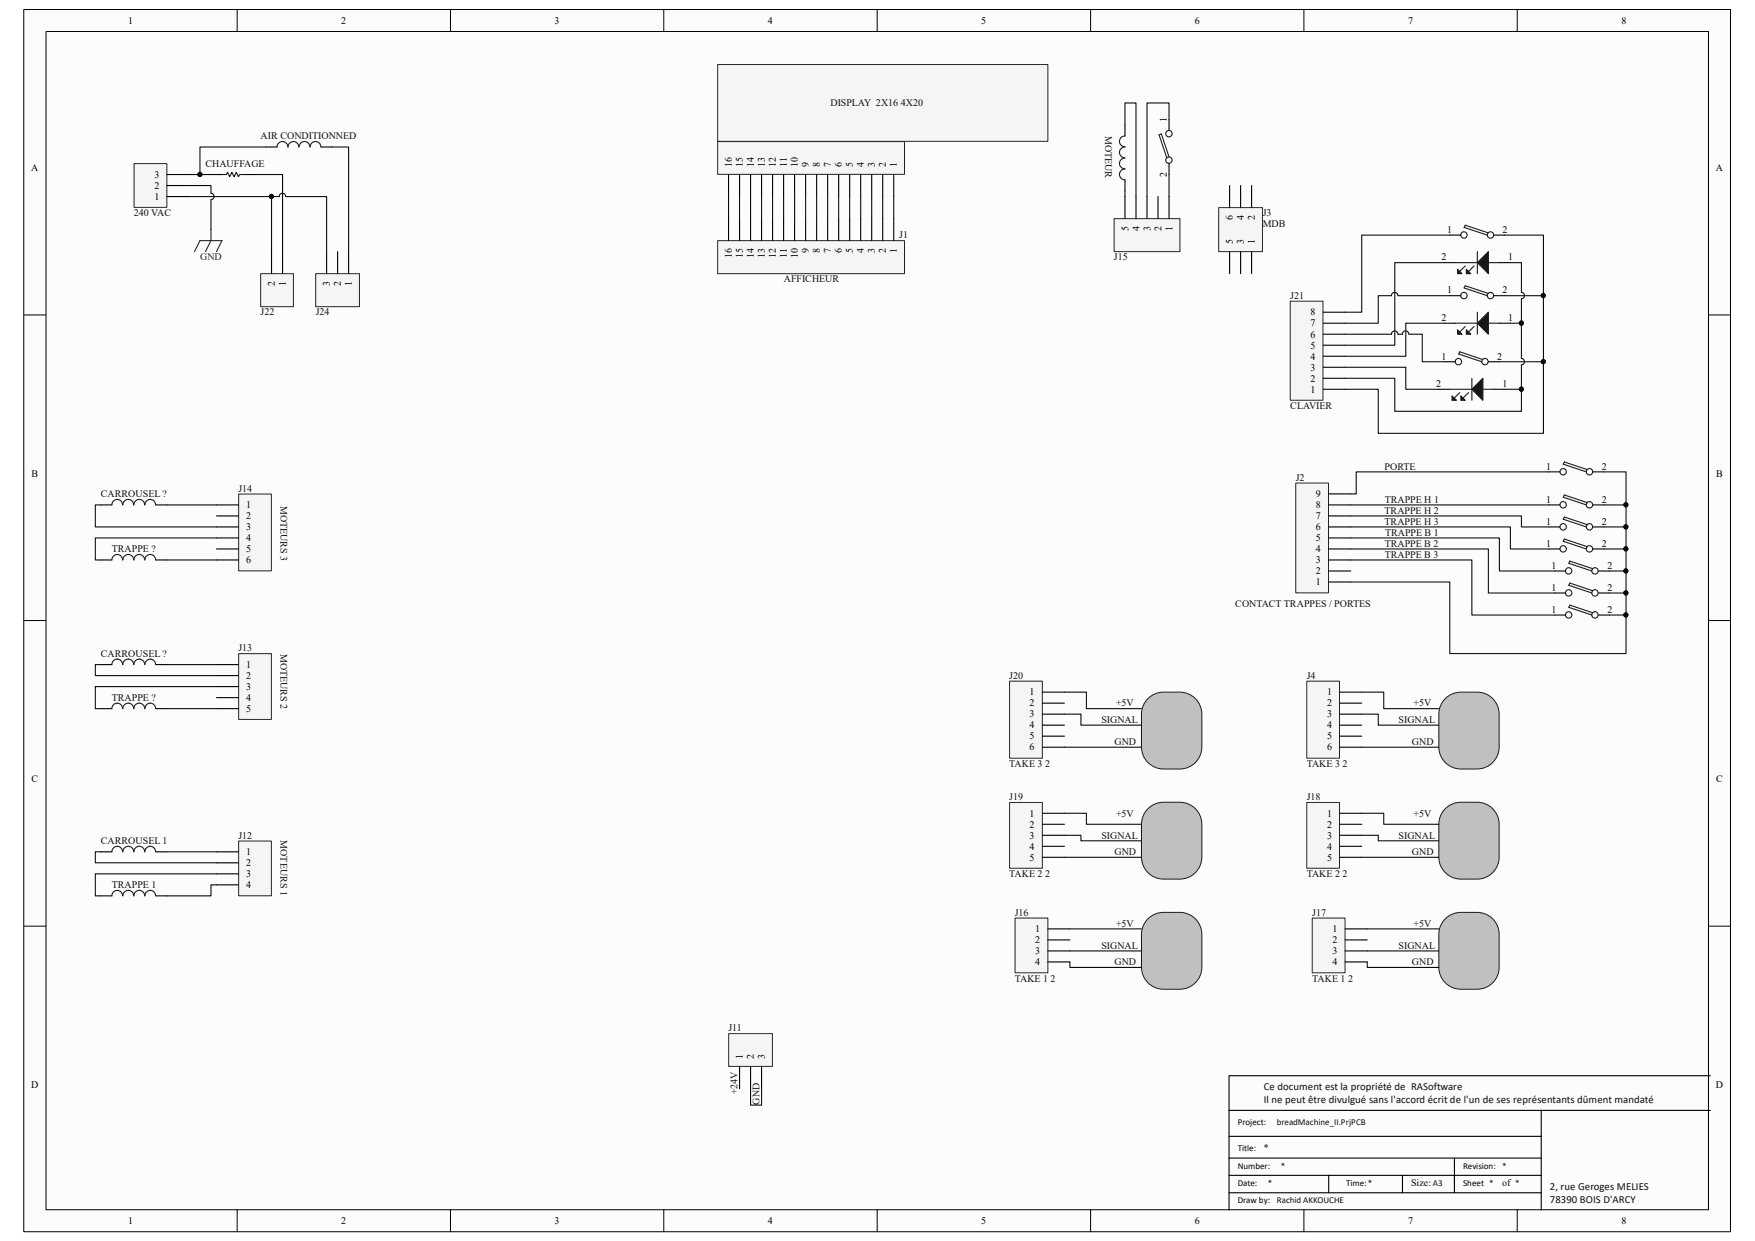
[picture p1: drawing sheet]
<svg xmlns="http://www.w3.org/2000/svg" width="297mm" height="210mm" viewBox="0 0 297 210" stroke-linecap="round" stroke-linejoin="round" font-family="sans-serif">
<path d="M4.1 1.7h288.8v206.7h-288.8z" fill="#fcfcfc"/>
<path d="M4 1.6h288.9v206.8h-288.9z" fill="none" stroke="#000" stroke-width=".17"/>
<path d="M7.8 5.4h281.3v199.3h-281.3z" fill="#fcfcfc"/>
<g fill="none" stroke="#000" stroke-width=".17">
<path d="M7.8 5.3h281.3v199.4h-281.3zM40.1 1.6v3.7M76.2 1.6v3.7M112.3 1.6v3.7M148.5 1.6v3.7M184.6 1.6v3.7M220.7 1.6v3.7M256.8 1.6v3.7M4 53.3h3.7M289.2 53.3h3.7M4 105h3.7M289.2 105h3.7"/>
<path d="M4 156.7h3.7M289.2 156.7h3.7M40.1 204.7v3.7M76.2 204.7v3.7M112.3 204.7v3.7M148.5 204.7v3.7M184.6 204.7v3.7M220.7 204.7v3.7M256.8 204.7v3.7"/>
</g>
<path d="M208 198.9h52.8M208 196h52.8M208 192.3h52.8M208 187.9h81.4M208 187.9v16.9M224.9 198.9v3M237.4 198.9v3M246.1 196v5.9M260.8 187.9v16.9M289.4 182h-81.4v5.9M208 201.9h52.8" fill="none" stroke="#000" stroke-width=".19"/>
<path d="M44.2 46.4h5.5v5.5h-5.5z" fill="#f5f5f5"/>
<path d="M44.1 46.3h5.6v5.6h-5.6z" fill="none" stroke="#262626" stroke-width=".17"/>
<path d="M46 42.6v3.7M47.8 42.6v3.7" fill="none" stroke="#000" stroke-width=".19"/>
<path d="M22.7 27.7h5.5v7.4h-5.5z" fill="#f5f5f5"/>
<path d="M22.7 27.7h5.5v7.4h-5.5z" fill="none" stroke="#262626" stroke-width=".17"/>
<path d="M28.2 33.3h3.8M28.2 31.4h3.8M28.2 29.5h3.8M35.7 29.5h1.9M41.3 29.5h1.9" fill="none" stroke="#000" stroke-width=".19"/>
<path d="M35.7 38.9v1.8l-.9 1.9M32.9 42.6l.9-1.9h3.8l-1 1.9" fill="none" stroke="#262626" stroke-width=".19"/>
<path d="M37.6 29.5h.7l.2-.3 .4 .7 .3-.7 .4 .7 .4-.7 .4 .7 .2-.4h.7" fill="none" stroke="#1c1c1c" stroke-width=".19"/>
<path d="M53.5 46.4h7.3v5.5h-7.3z" fill="#f5f5f5"/>
<path d="M53.4 46.3h7.4v5.6h-7.4z" fill="none" stroke="#262626" stroke-width=".17"/>
<path d="M45 24.9h1.9M54.3 24.9h1.9M55.3 42.6v3.7M57.1 42.6v3.7M59 42.6v3.7" fill="none" stroke="#000" stroke-width=".19"/>
<path d="M48.7 24.9a.91 .91 0 0 0-.9-1 .91 .91 0 0 0-.9 1M50.6 24.9a.9 .9 0 0 0-.9-1 .9 .9 0 0 0-.9 1M54.3 24.9a.93 .93 0 0 0-.9-1 .93 .93 0 0 0-1 1 .91 .91 0 0 0-.9-1 .91 .91 0 0 0-.9 1" fill="none" stroke="#1c1c1c" stroke-width=".19"/>
<path d="M121.5 11h55.8v12.9h-55.8z" fill="#f5f5f5"/>
<path d="M121.5 10.9h55.8v13h-55.8z" fill="none" stroke="#262626" stroke-width=".17"/>
<path d="M121.5 24h31.6v5.5h-31.6z" fill="#f5f5f5"/>
<path d="M121.5 24h31.6v5.5h-31.6z" fill="none" stroke="#262626" stroke-width=".17"/>
<g fill="none" stroke="#000" stroke-width=".19">
<path d="M123.3 29.5v3.8M125.2 29.5v3.8M127 29.5v3.8M128.9 29.5v3.8M130.7 29.5v3.8M132.6 29.5v3.8M134.5 29.5v3.8M136.3 29.5v3.8M138.2 29.5v3.8M140.1 29.5v3.8M141.9 29.5v3.8M143.8 29.5v3.8"/>
<path d="M145.7 29.5v3.8M147.5 29.5v3.8M149.4 29.5v3.8M151.3 29.5v3.8"/>
</g>
<path d="M121.5 40.8h31.6v5.5h-31.6z" fill="#f5f5f5"/>
<path d="M121.5 40.7h31.6v5.6h-31.6z" fill="none" stroke="#262626" stroke-width=".17"/>
<g fill="none" stroke="#000" stroke-width=".19">
<path d="M123.3 37v3.7M125.2 37v3.7M127 37v3.7M128.9 37v3.7M130.7 37v3.7M132.6 37v3.7M134.5 37v3.7M136.3 37v3.7M138.2 37v3.7M140.1 37v3.7M141.9 37v3.7M143.8 37v3.7"/>
<path d="M145.7 37v3.7M147.5 37v3.7M149.4 37v3.7M151.3 37v3.7"/>
</g>
<path d="M188.6 37h11.1v5.6h-11.1z" fill="#f5f5f5"/>
<path d="M188.6 37h11.1v5.6h-11.1z" fill="none" stroke="#262626" stroke-width=".17"/>
<path d="M190.4 21.2v1.8M190.4 30.5v1.8M190.4 33.3v3.7M192.3 33.3v3.7M194.1 33.3v3.7M196 33.3v3.7M197.8 20.2v1.9M197.8 27.7v1.8M197.8 33.3v3.7" fill="none" stroke="#000" stroke-width=".19"/>
<g fill="none" stroke="#1c1c1c" stroke-width=".19">
<path d="M190.4 28.6a.91 .91 0 0 0-.9 .9 .91 .91 0 0 0 .9 .9M190.4 26.7a.91 .91 0 0 0-.9 1 .91 .91 0 0 0 .9 .9M190.4 24.9a.91 .91 0 0 0-.9 .9 .91 .91 0 0 0 .9 .9M190.4 23a.91 .91 0 0 0-.9 .9 .91 .91 0 0 0 .9 .9M197.8 26.6l-1.3-4-.3 .2 1.3 3.9"/>
<circle cx="197.8" cy="27.1" r=".54"/>
<circle cx="197.8" cy="22.6" r=".54"/>
</g>
<path d="M206.3 35.2h7.4v7.4h-7.4z" fill="#f5f5f5"/>
<path d="M206.2 35.1h7.5v7.5h-7.5z" fill="none" stroke="#262626" stroke-width=".17"/>
<path d="M208.1 31.4v3.7M210 31.4v3.7M211.8 31.4v3.7M208.1 42.6v3.7M210 42.6v3.7M211.8 42.6v3.7" fill="none" stroke="#000" stroke-width=".19"/>
<path d="M218.4 51h5.5v16.7h-5.5z" fill="#f5f5f5"/>
<path d="M218.4 51h5.5v16.7h-5.5z" fill="none" stroke="#262626" stroke-width=".17"/>
<path d="M223.9 58.4h3.8M223.9 56.6h3.8M223.9 54.7h3.8M223.9 52.8h3.8M223.9 65.9h3.8M223.9 64h3.8M223.9 62.2h3.8M223.9 60.3h3.8" fill="none" stroke="#000" stroke-width=".19"/>
<path d="M251 64v3.7l-1.9-1.8z" fill="#1c1c1c"/>
<path d="M251 64v3.7l-1.9-1.8z" fill="none" stroke="#1c1c1c" stroke-width=".19"/>
<path d="M247.2 67l.8 .7h-.8z" fill="#1c1c1c"/>
<path d="M247.2 67l.8 .7h-.8z" fill="none" stroke="#1c1c1c" stroke-width=".19"/>
<path d="M245.7 67l.8 .7h-.8z" fill="#1c1c1c"/>
<g fill="none" stroke="#1c1c1c" stroke-width=".19">
<path d="M245.4 65.9h3.7M245.7 67l.8 .7h-.8zM247 66.4l-.9 1M248.5 66.4l-.9 1M249.1 64v3.7M251 65.9h1.8M251 60.8l-4-1.3-.1 .4 3.9 1.3"/>
<circle cx="246.8" cy="61.2" r=".54"/>
<circle cx="251.3" cy="61.2" r=".54"/>
</g>
<path d="M243.5 65.9h1.9M244.4 61.2h1.9M251.9 61.2h1.9M252.8 65.9h1.9" fill="none" stroke="#000" stroke-width=".19"/>
<path d="M250 54.7l1.9-1.9v3.8z" fill="#1c1c1c"/>
<path d="M250 54.7l1.9-1.9v3.8z" fill="none" stroke="#1c1c1c" stroke-width=".19"/>
<path d="M248.2 55.8l.7 .8h-.7z" fill="#1c1c1c"/>
<path d="M248.2 55.8l.7 .8h-.7z" fill="none" stroke="#1c1c1c" stroke-width=".19"/>
<path d="M246.7 55.8l.7 .8h-.7z" fill="#1c1c1c"/>
<g fill="none" stroke="#1c1c1c" stroke-width=".19">
<path d="M246.3 54.7h3.7M246.7 55.8l.7 .8h-.7zM248 55.3l-1 .9M249.5 55.3l-1 .9M250 52.8v3.8M251.9 54.7h1.9M251.9 49.7l-3.9-1.3-.2 .3 3.9 1.3"/>
<circle cx="247.7" cy="50" r=".54"/>
<circle cx="252.2" cy="50" r=".54"/>
</g>
<path d="M244.4 54.7h1.9M245.4 50h1.8M252.8 50h1.9M253.8 54.7h1.8" fill="none" stroke="#000" stroke-width=".19"/>
<path d="M250 44.4l1.9-1.8v3.7z" fill="#1c1c1c"/>
<path d="M250 44.4l1.9-1.8v3.7z" fill="none" stroke="#1c1c1c" stroke-width=".19"/>
<path d="M248.2 45.6l.7 .7h-.7z" fill="#1c1c1c"/>
<path d="M248.2 45.6l.7 .7h-.7z" fill="none" stroke="#1c1c1c" stroke-width=".19"/>
<path d="M246.7 45.6l.7 .7h-.7z" fill="#1c1c1c"/>
<g fill="none" stroke="#1c1c1c" stroke-width=".19">
<path d="M251.9 39.4l-3.9-1.3-.2 .4 3.9 1.3M246.3 44.4h3.7M246.7 45.6l.7 .7h-.7zM248 45l-1 .9M249.5 45l-1 .9M250 42.6v3.7M251.9 44.4h1.9"/>
<circle cx="247.7" cy="39.8" r=".54"/>
<circle cx="252.2" cy="39.8" r=".54"/>
</g>
<path d="M245.4 39.8h1.8M252.8 39.8h1.9M244.4 44.4h1.9M253.8 44.4h1.8" fill="none" stroke="#000" stroke-width=".19"/>
<path d="M219.3 81.8h5.5v18.5h-5.5z" fill="#f5f5f5"/>
<path d="M219.3 81.7h5.5v18.6h-5.5z" fill="none" stroke="#262626" stroke-width=".17"/>
<g fill="none" stroke="#000" stroke-width=".19">
<path d="M262.1 79.9h1.9M269.6 79.9h1.9M224.9 98.5h3.7M224.9 96.6h3.7M224.9 94.8h3.7M224.9 92.9h3.7M224.9 91h3.7M224.9 89.2h3.7M224.9 87.3h3.7M224.9 85.4h3.7M224.9 83.6h3.7M262.1 92.9h1.9"/>
<path d="M262.1 89.2h1.9M262.1 85.4h1.9M263.1 96.6h1.8M269.6 92.9h1.9M269.6 89.2h1.9M269.6 85.4h1.9M270.5 96.6h1.9M263.1 100.4h1.8M263.1 104.1h1.8M270.5 100.4h1.9M270.5 104.1h1.9"/>
</g>
<g fill="none" stroke="#1c1c1c" stroke-width=".19">
<path d="M268.7 79.5l-4-1.3-.1 .4 3.9 1.3M268.7 85.1l-4-1.3-.1 .3 3.9 1.3M268.7 88.8l-4-1.3-.1 .4 3.9 1.3M268.7 92.5l-4-1.3-.1 .4 3.9 1.3M269.6 96.3l-3.9-1.3-.2 .3 3.9 1.3M269.6 100l-3.9-1.3-.2 .4 3.9 1.3M269.6 103.7l-3.9-1.3-.2 .4 3.9 1.3"/>
<circle cx="264.5" cy="79.8" r=".54"/>
<circle cx="269" cy="79.8" r=".54"/>
<circle cx="264.5" cy="85.4" r=".54"/>
<circle cx="264.5" cy="92.9" r=".54"/>
<circle cx="264.5" cy="89.2" r=".54"/>
<circle cx="265.5" cy="96.6" r=".54"/>
<circle cx="269" cy="85.4" r=".54"/>
<circle cx="269" cy="89.2" r=".54"/>
<circle cx="269" cy="92.9" r=".54"/>
<circle cx="269.9" cy="96.6" r=".54"/>
<circle cx="265.5" cy="100.3" r=".54"/>
<circle cx="265.5" cy="104.1" r=".54"/>
<circle cx="269.9" cy="104.1" r=".54"/>
<circle cx="269.9" cy="100.3" r=".54"/>
</g>
<path d="M221.2 115.3h5.5v13h-5.5z" fill="#f5f5f5"/>
<path d="M221.1 115.3h5.6v13h-5.6z" fill="none" stroke="#262626" stroke-width=".17"/>
<path d="M226.7 117.1h3.8M226.7 119h3.8M226.7 120.9h3.8M226.7 122.7h3.8M226.7 124.6h3.8M226.7 126.4h3.8" fill="none" stroke="#000" stroke-width=".19"/>
<path d="M221.2 135.8h5.5v11.1h-5.5z" fill="#f5f5f5"/>
<path d="M221.1 135.8h5.6v11.1h-5.6z" fill="none" stroke="#262626" stroke-width=".17"/>
<path d="M226.7 137.6h3.8M226.7 139.5h3.8M226.7 141.4h3.8M226.7 143.2h3.8M226.7 145.1h3.8" fill="none" stroke="#000" stroke-width=".19"/>
<path d="M222.1 155.4h5.5v9.2h-5.5z" fill="#f5f5f5"/>
<path d="M222.1 155.4h5.5v9.2h-5.5z" fill="none" stroke="#262626" stroke-width=".17"/>
<path d="M227.7 157.2h3.7M227.7 159.1h3.7M227.7 160.9h3.7M227.7 162.8h3.7" fill="none" stroke="#000" stroke-width=".19"/>
<g fill="#c0c0c0" stroke="#1c1c1c" stroke-width=".17">
<path d="M244.6 118.2a3.7 3.7 0 0 1 2.6-1.1h2.8a3.7 3.7 0 0 1 3.7 3.8v5.5a3.7 3.7 0 0 1-3.7 3.7h-2.8a3.7 3.7 0 0 1-3.7-3.7v-5.5a3.7 3.7 0 0 1 1.1-2.7z" fill-rule="evenodd"/>
<path d="M244.6 136.9a3.7 3.7 0 0 1 2.6-1.1h2.8a3.7 3.7 0 0 1 3.7 3.7v5.5a3.7 3.7 0 0 1-3.7 3.8h-2.8a3.7 3.7 0 0 1-3.7-3.8v-5.5a3.7 3.7 0 0 1 1.1-2.6z" fill-rule="evenodd"/>
<path d="M244.6 155.5a3.7 3.7 0 0 1 2.6-1.1h2.8a3.7 3.7 0 0 1 3.7 3.7v5.6a3.7 3.7 0 0 1-3.7 3.7h-2.8a3.7 3.7 0 0 1-3.7-3.7v-5.6a3.7 3.7 0 0 1 1.1-2.6z" fill-rule="evenodd"/>
</g>
<path d="M170.9 115.3h5.5v13h-5.5z" fill="#f5f5f5"/>
<path d="M170.9 115.3h5.5v13h-5.5z" fill="none" stroke="#262626" stroke-width=".17"/>
<path d="M176.4 117.1h3.7M176.4 119h3.7M176.4 120.9h3.7M176.4 122.7h3.7M176.4 124.6h3.7M176.4 126.4h3.7" fill="none" stroke="#000" stroke-width=".19"/>
<path d="M170.9 135.8h5.5v11.1h-5.5z" fill="#f5f5f5"/>
<path d="M170.9 135.8h5.5v11.1h-5.5z" fill="none" stroke="#262626" stroke-width=".17"/>
<path d="M176.4 137.6h3.7M176.4 139.5h3.7M176.4 141.4h3.7M176.4 143.2h3.7M176.4 145.1h3.7" fill="none" stroke="#000" stroke-width=".19"/>
<path d="M171.8 155.4h5.5v9.2h-5.5z" fill="#f5f5f5"/>
<path d="M171.8 155.4h5.5v9.2h-5.5z" fill="none" stroke="#262626" stroke-width=".17"/>
<path d="M177.3 157.2h3.8M177.3 159.1h3.8M177.3 160.9h3.8M177.3 162.8h3.8" fill="none" stroke="#000" stroke-width=".19"/>
<g fill="#c0c0c0" stroke="#1c1c1c" stroke-width=".17">
<path d="M194.3 118.2a3.7 3.7 0 0 1 2.6-1.1h2.8a3.7 3.7 0 0 1 3.7 3.8v5.5a3.7 3.7 0 0 1-3.7 3.7h-2.8a3.7 3.7 0 0 1-3.7-3.7v-5.5a3.7 3.7 0 0 1 1.1-2.7z" fill-rule="evenodd"/>
<path d="M194.3 136.9a3.7 3.7 0 0 1 2.6-1.1h2.8a3.7 3.7 0 0 1 3.7 3.7v5.5a3.7 3.7 0 0 1-3.7 3.8h-2.8a3.7 3.7 0 0 1-3.7-3.8v-5.5a3.7 3.7 0 0 1 1.1-2.6z" fill-rule="evenodd"/>
<path d="M194.3 155.5a3.7 3.7 0 0 1 2.6-1.1h2.8a3.7 3.7 0 0 1 3.7 3.7v5.6a3.7 3.7 0 0 1-3.7 3.7h-2.8a3.7 3.7 0 0 1-3.7-3.7v-5.6a3.7 3.7 0 0 1 1.1-2.6z" fill-rule="evenodd"/>
</g>
<path d="M40.4 142.4h5.5v9.2h-5.5z" fill="#f5f5f5"/>
<path d="M40.4 142.3h5.5v9.3h-5.5z" fill="none" stroke="#262626" stroke-width=".17"/>
<path d="M36.6 144.2h3.8M36.6 146h3.8M36.6 147.9h3.8M36.6 149.7h3.8" fill="none" stroke="#000" stroke-width=".19"/>
<path d="M40.4 110.7h5.5v11.1h-5.5z" fill="#f5f5f5"/>
<path d="M40.4 110.6h5.5v11.2h-5.5z" fill="none" stroke="#262626" stroke-width=".17"/>
<path d="M36.6 112.5h3.8M36.6 114.3h3.8M36.6 116.2h3.8M36.6 118.1h3.8M36.6 119.9h3.8" fill="none" stroke="#000" stroke-width=".19"/>
<path d="M40.4 83.7h5.5v12.9h-5.5z" fill="#f5f5f5"/>
<path d="M40.4 83.6h5.5v13h-5.5z" fill="none" stroke="#262626" stroke-width=".17"/>
<g fill="none" stroke="#000" stroke-width=".19">
<path d="M17.1 85.4h1.8M17.1 94.8h1.8M26.4 85.4h1.8M26.4 94.8h1.8M36.6 85.4h3.8M36.6 87.3h3.8M36.6 89.2h3.8M36.6 91h3.8M36.6 92.9h3.8M36.6 94.8h3.8M17.1 112.5h1.8M17.1 119.9h1.8"/>
<path d="M26.4 112.5h1.8M26.4 119.9h1.8M17.1 144.2h1.8M17.1 151.6h1.8M26.4 144.2h1.8M26.4 151.6h1.8"/>
</g>
<g fill="none" stroke="#1c1c1c" stroke-width=".19">
<path d="M18.9 94.8a.9 .9 0 0 1 .9-1 .9 .9 0 0 1 .9 1M20.7 85.4a.9 .9 0 0 0-.9-.9 .9 .9 0 0 0-.9 .9M20.8 94.8a.91 .91 0 0 1 .9-1 .91 .91 0 0 1 .9 1M22.6 85.4a.91 .91 0 0 0-.9-.9 .91 .91 0 0 0-.9 .9M22.7 94.8a.91 .91 0 0 1 .9-1 .91 .91 0 0 1 .9 1M24.5 85.4a.91 .91 0 0 0-.9-.9 .91 .91 0 0 0-.9 .9M24.5 94.8a.9 .9 0 0 1 .9-1 .9 .9 0 0 1 .9 1M26.3 85.4a.9 .9 0 0 0-.9-.9 .9 .9 0 0 0-.9 .9M18.9 112.5a.9 .9 0 0 1 .9-1 .9 .9 0 0 1 .9 1M18.9 119.9a.9 .9 0 0 1 .9-.9 .9 .9 0 0 1 .9 .9M20.8 112.5a.91 .91 0 0 1 .9-1 .91 .91 0 0 1 .9 1M20.8 119.9a.91 .91 0 0 1 .9-.9 .91 .91 0 0 1 .9 .9"/>
<path d="M22.7 112.5a.91 .91 0 0 1 .9-1 .91 .91 0 0 1 .9 1M22.7 119.9a.91 .91 0 0 1 .9-.9 .91 .91 0 0 1 .9 .9M24.5 112.5a.9 .9 0 0 1 .9-1 .9 .9 0 0 1 .9 1M24.5 119.9a.9 .9 0 0 1 .9-.9 .9 .9 0 0 1 .9 .9M18.9 144.2a.9 .9 0 0 1 .9-1 .9 .9 0 0 1 .9 1M18.9 151.6a.9 .9 0 0 1 .9-.9 .9 .9 0 0 1 .9 .9M20.8 144.2a.91 .91 0 0 1 .9-1 .91 .91 0 0 1 .9 1M20.8 151.6a.91 .91 0 0 1 .9-.9 .91 .91 0 0 1 .9 .9M22.7 144.2a.91 .91 0 0 1 .9-1 .91 .91 0 0 1 .9 1M22.7 151.6a.91 .91 0 0 1 .9-.9 .91 .91 0 0 1 .9 .9M24.5 144.2a.9 .9 0 0 1 .9-1 .9 .9 0 0 1 .9 1M24.5 151.6a.9 .9 0 0 1 .9-.9 .9 .9 0 0 1 .9 .9"/>
</g>
<path d="M123.4 175h7.3v5.5h-7.3z" fill="#f5f5f5"/>
<path d="M123.3 174.9h7.4v5.6h-7.4z" fill="none" stroke="#262626" stroke-width=".17"/>
<path d="M125.2 180.5v3.7M127 180.5v3.7M128.9 180.5v3.7" fill="none" stroke="#000" stroke-width=".19"/>
<g fill="none" stroke="#0e0e0e" stroke-width=".19">
<path d="M32 33.3h14v9.3M32 29.5h3.7M32 31.4h3.7v1.3a.54 .54 0 0 1 .5 .5 .54 .54 0 0 1-.5 .6v5.1M43.2 29.5h4.6v13.1M45 24.9h-11.2v4.6M46 33.3h1.3a.54 .54 0 0 1 .5-.6 .54 .54 0 0 1 .5 .6h7v9.3M56.2 24.9h2.8v17.7M123.3 33.3v3.7M125.2 33.3v3.7M127 33.3v3.7M128.9 33.3v3.7M130.7 33.3v3.7"/>
<path d="M132.6 33.3v3.7M134.5 33.3v3.7M136.3 33.3v3.7M138.2 33.3v3.7M140.1 33.3v3.7M141.9 33.3v3.7M143.8 33.3v3.7M145.7 33.3v3.7M147.5 33.3v3.7M149.4 33.3v3.7M151.3 33.3v3.7M190.4 21.2v-3.8h1.9v15.9"/>
<path d="M190.4 32.3v1M197.8 20.2v-2.8h-3.7v15.9M197.8 29.5v3.8M245.4 39.8h-14.9v13h-2.8M254.7 39.8h6.5v33.5h-27.9v-7.4h-5.6M227.7 56.6h7.8a.54 .54 0 0 1 .5-.6 .54 .54 0 0 1 .6 .6M236.6 50a.54 .54 0 0 0-.6-.5 .54 .54 0 0 0-.5 .5h-2.2v4.7h-5.6M236.6 50h8.8M236.6 56.6h.8M237.3 56.6a.54 .54 0 0 1 .6-.6 .54 .54 0 0 1 .5 .6M238.5 56.6h2.2v4.6h3.7M244.4 54.7h-6.5v5.6h-10.2"/>
<path d="M244.4 44.4h-8.4v14h-8.3M254.7 50h6.5M255.6 44.4h1.9v5.1a.54 .54 0 0 1 .5 .5 .54 .54 0 0 1-.5 .6M255.6 54.7h1.9M257.5 50.6v10.1a.54 .54 0 0 1 .5 .5 .54 .54 0 0 1-.5 .5M227.7 62.2h10.2v3.7h5.6M253.8 61.2h7.4M254.7 65.9h2.8M257.5 61.8v7.8h-21.5v-5.6h-8.3M262.1 79.9h-32.6v3.7h-.9M271.5 79.9h3.7v30.7h-29.8v-12.1h-16.8M17.1 85.4h-1v3.8h20.5"/>
<path d="M28.2 85.4h8.4M28.2 94.8h8.4M36.6 91h-20.5v3.8h1M228.6 87.3h28.9v1.9h4.6M228.6 89.2h27v3.7h6.5M228.6 91h25.2v5.6h9.3M228.6 92.9h23.3v7.5h11.2M228.6 94.8h20.5v9.3h14M228.6 85.4h33.5M271.5 85.4h3.7M271.5 89.2h3.7M271.5 92.9h3.7"/>
<path d="M272.4 96.6h2.8M17.1 112.5h-1v1.8h20.5M28.2 112.5h8.4M28.2 119.9h8.4M36.6 116.2h-20.5v3.7h1M180.1 117.1h3.8v2.8h9.3M230.5 117.1h3.7v2.8h9.3M272.4 100.4h2.8M272.4 104.1h2.8M180.1 120.9h2.8v1.8h10.3M180.1 137.6h3.8v1.9h9.3M180.1 126.4h13.1"/>
<path d="M230.5 120.9h2.8v1.8h10.2M230.5 137.6h3.7v1.9h9.3M230.5 126.4h13M17.1 144.2h-1v1.8h20.5M28.2 144.2h8.4M36.6 149.7h-.9v1.9h-7.5M36.6 147.9h-20.5v3.7h1M180.1 141.4h2.8v.9h10.3M180.1 145.1h13.1M181.1 157.2h12.1M230.5 141.4h2.8v.9h10.2M230.5 145.1h13"/>
<path d="M231.4 157.2h12.1M181.1 162.8v.9h12.1M181.1 160.9h12.1M231.4 162.8v.9h12.1M231.4 160.9h12.1M127 184.2v2.8h1.9v-2.8"/>
</g>
<g fill="#0e0e0e" stroke="#0e0e0e" stroke-width=".17">
<circle cx="45.9" cy="33.2" r=".35"/>
<circle cx="33.8" cy="29.5" r=".35"/>
<circle cx="261.2" cy="50" r=".35"/>
<circle cx="261.2" cy="61.2" r=".35"/>
<circle cx="257.5" cy="65.9" r=".35"/>
<circle cx="257.5" cy="54.7" r=".35"/>
<circle cx="275.2" cy="104.1" r=".35"/>
<circle cx="275.2" cy="100.3" r=".35"/>
<circle cx="275.2" cy="96.6" r=".35"/>
<circle cx="275.2" cy="92.9" r=".35"/>
<circle cx="275.2" cy="89.2" r=".35"/>
<circle cx="275.2" cy="85.4" r=".35"/>
</g>
<g font-size="1.8" fill="#0e0e0e">
<text x="213.9" y="184.5">Ce document est la propriété de RASoftware</text>
<text x="213.9" y="186.7">Il ne peut être divulgué sans l'accord écrit de l'un de ses représentants dûment mandaté</text>
<text x="262.3" y="201.3">2, rue Geroges MELIES</text>
<text x="262.3" y="203.5">78390 BOIS D'ARCY</text>
</g>
<g font-size="1.7">
<text x="21.7" y="4">1</text>
<text x="57.7" y="4">2</text>
<text x="93.9" y="4">3</text>
<text x="130" y="4">4</text>
<text x="166.1" y="4">5</text>
<text x="202.2" y="4">6</text>
<text x="238.3" y="4">7</text>
<text x="274.4" y="4">8</text>
<text x="197.5" y="20.6" transform="rotate(-90 197.5 20.6)">1</text>
<text x="5.3" y="29">A</text>
<text x="123.9" y="28.2" transform="rotate(-90 123.9 28.2)">16</text>
<text x="125.7" y="28.2" transform="rotate(-90 125.7 28.2)">15</text>
<text x="127.6" y="28.2" transform="rotate(-90 127.6 28.2)">14</text>
<text x="129.5" y="28.2" transform="rotate(-90 129.5 28.2)">13</text>
<text x="131.3" y="28.2" transform="rotate(-90 131.3 28.2)">12</text>
<text x="133.2" y="28.2" transform="rotate(-90 133.2 28.2)">11</text>
<text x="135" y="28.2" transform="rotate(-90 135 28.2)">10</text>
<text x="136.9" y="28.2" transform="rotate(-90 136.9 28.2)">9</text>
<text x="138.8" y="28.2" transform="rotate(-90 138.8 28.2)">8</text>
<text x="140.6" y="28.2" transform="rotate(-90 140.6 28.2)">7</text>
<text x="142.5" y="28.2" transform="rotate(-90 142.5 28.2)">6</text>
<text x="144.4" y="28.2" transform="rotate(-90 144.4 28.2)">5</text>
<text x="146.2" y="28.2" transform="rotate(-90 146.2 28.2)">4</text>
<text x="148.1" y="28.2" transform="rotate(-90 148.1 28.2)">3</text>
<text x="149.9" y="28.2" transform="rotate(-90 149.9 28.2)">2</text>
<text x="151.8" y="28.2" transform="rotate(-90 151.8 28.2)">1</text>
<text x="290.4" y="29">A</text>
<text x="26.1" y="33.8">1</text>
<text x="26.1" y="32">2</text>
<text x="26.1" y="30.1">3</text>
<text x="197.5" y="30" transform="rotate(-90 197.5 30)">2</text>
<text x="191" y="39.2" transform="rotate(-90 191 39.2)">5</text>
<text x="192.8" y="39.2" transform="rotate(-90 192.8 39.2)">4</text>
<text x="194.7" y="39.2" transform="rotate(-90 194.7 39.2)">3</text>
<text x="196.6" y="39.2" transform="rotate(-90 196.6 39.2)">2</text>
<text x="198.4" y="39.2" transform="rotate(-90 198.4 39.2)">1</text>
<text x="208.7" y="41.3" transform="rotate(-90 208.7 41.3)">5</text>
<text x="208.7" y="37.3" transform="rotate(-90 208.7 37.3)">6</text>
<text x="210.5" y="41.3" transform="rotate(-90 210.5 41.3)">3</text>
<text x="210.5" y="37.3" transform="rotate(-90 210.5 37.3)">4</text>
<text x="212.4" y="41.3" transform="rotate(-90 212.4 41.3)">1</text>
<text x="212.4" y="37.3" transform="rotate(-90 212.4 37.3)">2</text>
<text x="244.9" y="39.4">1</text>
<text x="254.3" y="39.4">2</text>
<text x="123.9" y="43.7" transform="rotate(-90 123.9 43.7)">16</text>
<text x="125.7" y="43.7" transform="rotate(-90 125.7 43.7)">15</text>
<text x="127.6" y="43.7" transform="rotate(-90 127.6 43.7)">14</text>
<text x="129.5" y="43.7" transform="rotate(-90 129.5 43.7)">13</text>
<text x="131.3" y="43.7" transform="rotate(-90 131.3 43.7)">12</text>
<text x="133.2" y="43.6" transform="rotate(-90 133.2 43.6)">11</text>
<text x="135" y="43.7" transform="rotate(-90 135 43.7)">10</text>
<text x="136.9" y="42.9" transform="rotate(-90 136.9 42.9)">9</text>
<text x="138.8" y="42.9" transform="rotate(-90 138.8 42.9)">8</text>
<text x="140.6" y="42.9" transform="rotate(-90 140.6 42.9)">7</text>
<text x="142.5" y="42.9" transform="rotate(-90 142.5 42.9)">6</text>
<text x="144.4" y="42.9" transform="rotate(-90 144.4 42.9)">5</text>
<text x="146.2" y="42.9" transform="rotate(-90 146.2 42.9)">4</text>
<text x="148.1" y="42.9" transform="rotate(-90 148.1 42.9)">3</text>
<text x="149.9" y="42.9" transform="rotate(-90 149.9 42.9)">2</text>
<text x="151.8" y="42.9" transform="rotate(-90 151.8 42.9)">1</text>
<text x="244" y="44.1">2</text>
<text x="255.2" y="44.1">1</text>
<text x="46.5" y="48.5" transform="rotate(-90 46.5 48.5)">2</text>
<text x="48.4" y="48.5" transform="rotate(-90 48.4 48.5)">1</text>
<text x="55.8" y="48.5" transform="rotate(-90 55.8 48.5)">3</text>
<text x="57.7" y="48.5" transform="rotate(-90 57.7 48.5)">2</text>
<text x="59.6" y="48.5" transform="rotate(-90 59.6 48.5)">1</text>
<text x="221.8" y="53.4">8</text>
<text x="244.9" y="49.7">1</text>
<text x="254.3" y="49.7">2</text>
<text x="221.8" y="59">5</text>
<text x="221.8" y="57.1">6</text>
<text x="221.8" y="55.2">7</text>
<text x="244" y="54.3">2</text>
<text x="255.2" y="54.3">1</text>
<text x="221.8" y="64.6">2</text>
<text x="221.8" y="62.7">3</text>
<text x="221.8" y="60.9">4</text>
<text x="243" y="65.5">2</text>
<text x="244" y="60.9">1</text>
<text x="253.4" y="60.9">2</text>
<text x="254.3" y="65.5">1</text>
<text x="221.8" y="66.5">1</text>
<text x="5.3" y="80.6">B</text>
<text x="261.7" y="79.5">1</text>
<text x="271.1" y="79.5">2</text>
<text x="290.4" y="80.6">B</text>
<text x="41.7" y="86">1</text>
<text x="41.7" y="87.9">2</text>
<text x="41.7" y="89.7">3</text>
<text x="222.7" y="89.7">6</text>
<text x="222.7" y="87.9">7</text>
<text x="222.7" y="86">8</text>
<text x="222.7" y="84.2">9</text>
<text x="261.7" y="85.1">1</text>
<text x="261.7" y="88.8">1</text>
<text x="271.1" y="85.1">2</text>
<text x="271.1" y="88.8">2</text>
<text x="41.7" y="91.6">4</text>
<text x="41.7" y="93.5">5</text>
<text x="41.7" y="95.3">6</text>
<text x="222.7" y="95.3">3</text>
<text x="222.7" y="93.5">4</text>
<text x="222.7" y="91.6">5</text>
<text x="261.7" y="92.5">1</text>
<text x="271.1" y="92.5">2</text>
<text x="222.7" y="99.1">1</text>
<text x="222.7" y="97.2">2</text>
<text x="262.6" y="96.3">1</text>
<text x="262.6" y="100">1</text>
<text x="272" y="96.3">2</text>
<text x="272" y="100">2</text>
<text x="262.6" y="103.7">1</text>
<text x="272" y="103.7">2</text>
<text x="41.7" y="113">1</text>
<text x="41.7" y="114.9">2</text>
<text x="41.7" y="116.8">3</text>
<text x="41.7" y="118.6">4</text>
<text x="174.2" y="117.7">1</text>
<text x="174.2" y="119.5">2</text>
<text x="224.6" y="117.7">1</text>
<text x="224.6" y="119.5">2</text>
<text x="41.7" y="120.5">5</text>
<text x="174.2" y="121.4">3</text>
<text x="174.2" y="123.3">4</text>
<text x="174.2" y="125.1">5</text>
<text x="224.6" y="121.4">3</text>
<text x="224.6" y="123.3">4</text>
<text x="224.6" y="125.1">5</text>
<text x="174.2" y="127">6</text>
<text x="224.6" y="127">6</text>
<text x="5.3" y="132.4">C</text>
<text x="290.4" y="132.4">C</text>
<text x="174.2" y="138.2">1</text>
<text x="174.2" y="140.1">2</text>
<text x="174.2" y="141.9">3</text>
<text x="174.2" y="143.8">4</text>
<text x="224.6" y="138.2">1</text>
<text x="224.6" y="140.1">2</text>
<text x="224.6" y="141.9">3</text>
<text x="224.6" y="143.8">4</text>
<text x="41.7" y="144.7">1</text>
<text x="41.7" y="146.6">2</text>
<text x="41.7" y="148.5">3</text>
<text x="174.2" y="145.7">5</text>
<text x="224.6" y="145.7">5</text>
<text x="41.7" y="150.3">4</text>
<text x="175.2" y="157.8">1</text>
<text x="175.2" y="159.6">2</text>
<text x="175.2" y="161.5">3</text>
<text x="225.5" y="157.8">1</text>
<text x="225.5" y="159.6">2</text>
<text x="225.5" y="161.5">3</text>
<text x="175.2" y="163.4">4</text>
<text x="225.5" y="163.4">4</text>
<text x="125.7" y="179.2" transform="rotate(-90 125.7 179.2)">1</text>
<text x="127.6" y="179.2" transform="rotate(-90 127.6 179.2)">2</text>
<text x="129.5" y="179.2" transform="rotate(-90 129.5 179.2)">3</text>
<text x="5.3" y="184.1">D</text>
<text x="290.4" y="184.1">D</text>
<text x="238.8" y="200.7">Size: A3</text>
<text x="21.7" y="207.1">1</text>
<text x="57.7" y="207.1">2</text>
<text x="93.9" y="207.1">3</text>
<text x="130" y="207.1">4</text>
<text x="166.1" y="207.1">5</text>
<text x="202.2" y="207.1">6</text>
<text x="238.3" y="207.1">7</text>
<text x="274.4" y="207.1">8</text>
</g>
<g font-size="1.7" fill="#0e0e0e">
<text x="140.5" y="18">DISPLAY 2X16 4X20</text>
<text x="44.1" y="23.6">AIR CONDITIONNED</text>
<text x="187" y="23" transform="rotate(90 187 23)">MOTEUR</text>
<text x="34.8" y="28.2">CHAUFFAGE</text>
<text x="22.6" y="36.6">240 VAC</text>
<text x="152.2" y="40.3">J1</text>
<text x="213.7" y="36.6">J3</text>
<text x="213.7" y="38.5">MDB</text>
<text x="132.6" y="47.8">AFFICHEUR</text>
<text x="188.5" y="44.1">J15</text>
<text x="44.1" y="53.4">J22</text>
<text x="53.4" y="53.4">J24</text>
<text x="218.4" y="50.6">J21</text>
<text x="218.4" y="69.3">CLAVIER</text>
<text x="40.3" y="83.2">J14</text>
<text x="219.3" y="81.4">J2</text>
<text x="234.3" y="79.5">PORTE</text>
<text x="17.1" y="84.2">CARROUSEL ?</text>
<text x="47.5" y="85.6" transform="rotate(90 47.5 85.6)">MOTEURS 3</text>
<text x="234.3" y="87">TRAPPE H 2</text>
<text x="234.3" y="88.8">TRAPPE H 3</text>
<text x="234.4" y="85.1">TRAPPE H 1</text>
<text x="18.9" y="93.5">TRAPPE ?</text>
<text x="234.4" y="92.5">TRAPPE B 2</text>
<text x="234.4" y="94.4">TRAPPE B 3</text>
<text x="234.4" y="90.7">TRAPPE B 1</text>
<text x="209" y="102.8">CONTACT TRAPPES / PORTES</text>
<text x="17.1" y="111.2">CARROUSEL ?</text>
<text x="40.3" y="110.2">J13</text>
<text x="47.5" y="110.7" transform="rotate(90 47.5 110.7)">MOTEURS 2</text>
<text x="18.9" y="118.6">TRAPPE ?</text>
<text x="170.8" y="114.9">J20</text>
<text x="188.9" y="119.5">+5V</text>
<text x="221.1" y="114.9">J4</text>
<text x="239.2" y="119.5">+5V</text>
<text x="186.4" y="122.3">SIGNAL</text>
<text x="236.7" y="122.3">SIGNAL</text>
<text x="170.8" y="129.8">TAKE 3 2</text>
<text x="188.6" y="126.1">GND</text>
<text x="221.1" y="129.8">TAKE 3 2</text>
<text x="238.9" y="126.1">GND</text>
<text x="170.8" y="135.4">J19</text>
<text x="221.1" y="135.4">J18</text>
<text x="17.1" y="142.9">CARROUSEL 1</text>
<text x="40.3" y="141.9">J12</text>
<text x="47.5" y="142.2" transform="rotate(90 47.5 142.2)">MOTEURS 1</text>
<text x="186.4" y="141.9">SIGNAL</text>
<text x="188.9" y="138.2">+5V</text>
<text x="236.7" y="141.9">SIGNAL</text>
<text x="239.2" y="138.2">+5V</text>
<text x="170.8" y="148.5">TAKE 2 2</text>
<text x="188.6" y="144.7">GND</text>
<text x="221.1" y="148.5">TAKE 2 2</text>
<text x="238.9" y="144.7">GND</text>
<text x="18.9" y="150.3">TRAPPE 1</text>
<text x="171.7" y="155">J16</text>
<text x="222.1" y="155">J17</text>
<text x="186.4" y="160.6">SIGNAL</text>
<text x="188.9" y="156.8">+5V</text>
<text x="236.7" y="160.6">SIGNAL</text>
<text x="239.2" y="156.8">+5V</text>
<text x="171.7" y="166.2">TAKE 1 2</text>
<text x="188.6" y="163.4">GND</text>
<text x="222.1" y="166.2">TAKE 1 2</text>
<text x="238.9" y="163.4">GND</text>
<text x="123.3" y="174.5">J11</text>
<text x="124.8" y="185.2" transform="rotate(-90 124.8 185.2)">+24V</text>
<text x="128.5" y="186.9" transform="rotate(-90 128.5 186.9)">GND</text>
<text x="213.9" y="194.9">*</text>
<text x="254.2" y="200.7">of *</text>
</g>
<text font-size="1.7" fill="#262626" x="33.9" y="44.1">GND</text>
<g font-size="1.5">
<text x="209.5" y="190.4">Project:</text>
<text x="209.5" y="194.8">Title:</text>
<text x="209.5" y="197.8">Number:</text>
<text x="247.6" y="197.8">Revision:</text>
<text x="209.5" y="200.7">Date:</text>
<text x="209.5" y="203.6">Draw by:</text>
<text x="227.8" y="200.7">Time:*</text>
<text x="247.6" y="200.7">Sheet *</text>
</g>
<g font-size="1.5" fill="#0e0e0e">
<text x="216.1" y="190.4">breadMachine_II.PrjPCB</text>
<text x="216.8" y="197.8">*</text>
<text x="254.2" y="197.8">*</text>
<text x="214.6" y="200.7">*</text>
<text x="216.1" y="203.6">Rachid AKKOUCHE</text>
</g>
</svg>
